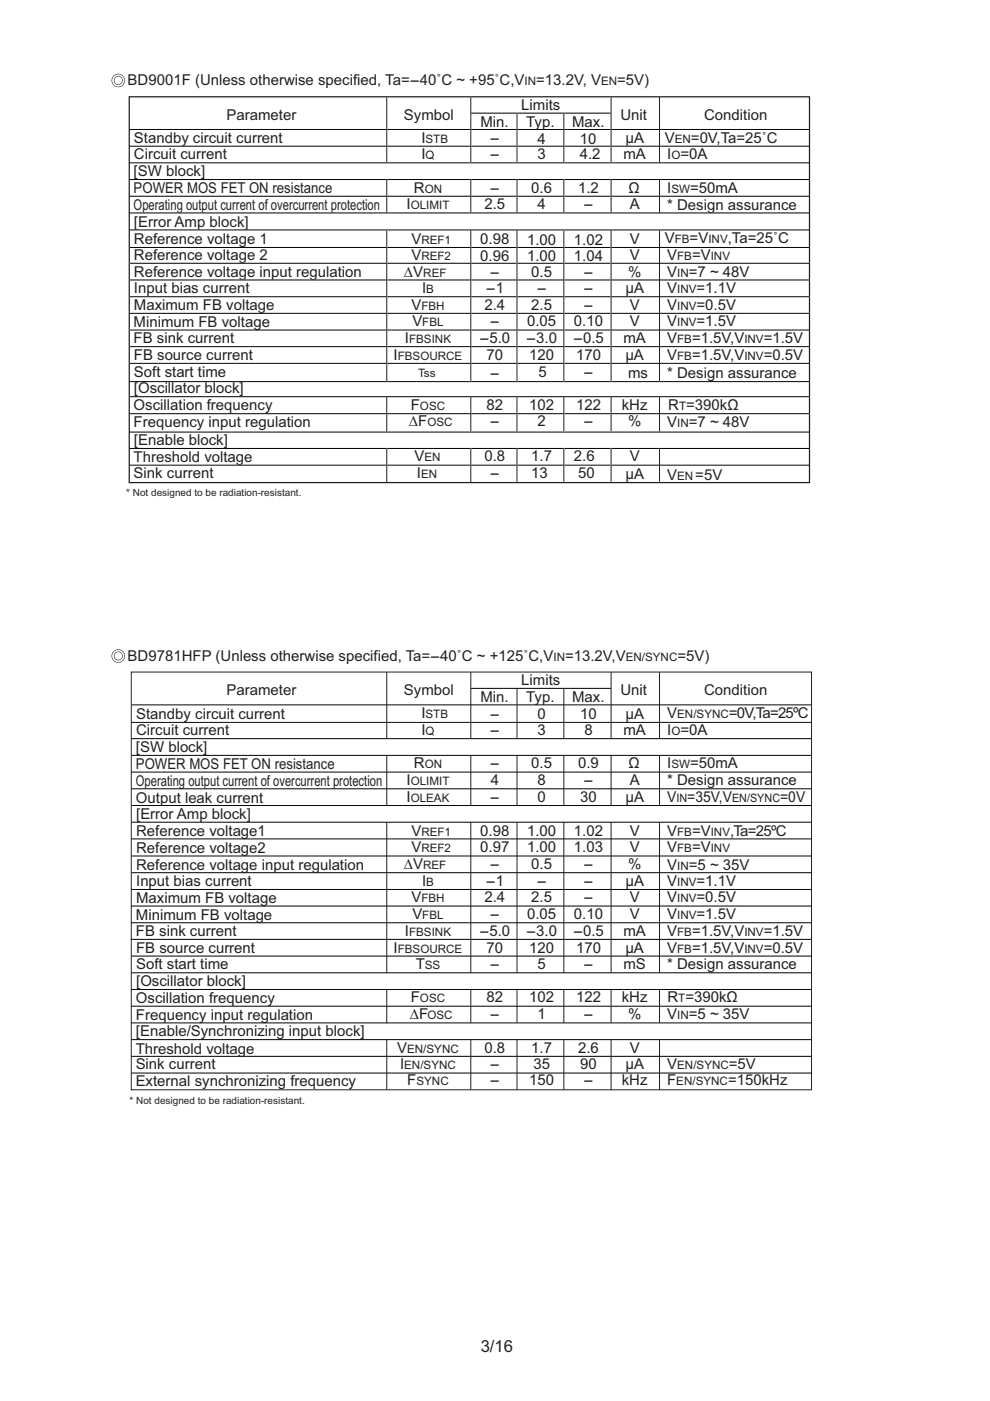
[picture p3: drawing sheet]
<svg xmlns="http://www.w3.org/2000/svg" width="210mm" height="297mm" viewBox="0 0 210 297" stroke-linecap="round" stroke-linejoin="round" font-family="sans-serif">
<g fill="none" stroke="#000" stroke-width=".21">
<path d="M27.8 156.6h144.3M27.8 153.2h144.3M27.9 149.4h144.2M99.9 145.9h29.7M27.8 163.7h144.3M27.8 167.2h144.3M27.9 174.3h144.2M27.9 160.2h144.2M27.9 170.8h144.3M27.9 177.9h144.3M27.8 199.2h144.4M27.8 192.1h144.3"/>
<path d="M27.8 195.6h144.2M27.9 188.6h144.2M27.9 181.5h144.3M27.9 185h144.2M27.8 213.3h144.3M27.8 209.8h144.2M27.8 216.9h144.3M27.9 202.7h144.2M27.9 206.3h144.2M27.9 224h144.3M27.9 220.4h144.3M27.9 227.5h144.3"/>
</g>
<g fill="none" stroke="#231f20" stroke-width=".21">
<path d="M27.8 142.5h144.3v88.6h-144.3zM82 142.5v14.1M99.9 142.5v14.1M109.7 146v10.6M119.6 145.9v10.7M129.6 142.5v14.1M139.9 142.5v14.1M82 160.1v10.7M82 174.4v31.9M99.9 160.1v10.6M99.9 174.3v32M109.7 160.2v10.6"/>
<path d="M109.7 174.3v32M119.6 160.1v10.7M119.6 174.3v32M129.6 160.1v10.7M129.6 174.3v32M139.9 160.2v10.6M139.9 174.3v32M82 209.8v7.1M99.9 209.8v7.1M109.7 209.8v7.1M119.6 209.8v7.1M129.6 209.8v7"/>
<path d="M139.9 209.8v7M82 220.5v10.5M99.9 220.4v10.6M109.7 220.4v10.7M119.6 220.4v10.7M129.6 220.4v10.7M139.9 220.4v10.7"/>
</g>
<path d="M27.5 95.1h144.1z" fill="#fff"/>
<path d="M27.5 95.1h144.1" fill="none" stroke="#000" stroke-width=".21"/>
<path d="M27.5 91.6h144.1z" fill="#fff"/>
<path d="M27.5 91.6h144.1" fill="none" stroke="#000" stroke-width=".21"/>
<path d="M27.4 98.6h144.3z" fill="#fff"/>
<path d="M27.4 98.6h144.3" fill="none" stroke="#000" stroke-width=".21"/>
<path d="M27.4 80.9h144.4z" fill="#fff"/>
<path d="M27.4 80.9h144.4" fill="none" stroke="#000" stroke-width=".21"/>
<path d="M27.5 27.5h144.1z" fill="#fff"/>
<path d="M27.5 27.5h144.1" fill="none" stroke="#000" stroke-width=".21"/>
<path d="M27.4 34.5h144.3z" fill="#fff"/>
<path d="M27.4 34.5h144.3" fill="none" stroke="#000" stroke-width=".21"/>
<path d="M27.4 31h144.3z" fill="#fff"/>
<path d="M27.4 31h144.3" fill="none" stroke="#000" stroke-width=".21"/>
<path d="M27.5 38.1h144.2z" fill="#fff"/>
<path d="M27.5 38.1h144.2" fill="none" stroke="#000" stroke-width=".21"/>
<path d="M27.4 41.6h144.3z" fill="#fff"/>
<path d="M27.4 41.6h144.3" fill="none" stroke="#000" stroke-width=".21"/>
<path d="M27.5 45.2h144.1z" fill="#fff"/>
<path d="M27.5 45.2h144.1" fill="none" stroke="#000" stroke-width=".21"/>
<path d="M27.4 48.8h144.2z" fill="#fff"/>
<path d="M27.4 48.8h144.2" fill="none" stroke="#000" stroke-width=".21"/>
<path d="M27.4 20.5h144.3v81.8h-144.3z" fill="none" stroke="#231f20" stroke-width=".26"/>
<path d="M27.5 55.8h144.3z" fill="#fff"/>
<path d="M27.5 55.8h144.3" fill="none" stroke="#000" stroke-width=".21"/>
<path d="M27.5 52.5h144.3z" fill="#fff"/>
<path d="M27.5 52.5h144.3" fill="none" stroke="#000" stroke-width=".21"/>
<path d="M27.5 59.4h144.2z" fill="#fff"/>
<path d="M27.5 59.4h144.2" fill="none" stroke="#000" stroke-width=".21"/>
<path d="M27.4 62.9h144.3z" fill="#fff"/>
<path d="M27.4 62.9h144.3" fill="none" stroke="#000" stroke-width=".21"/>
<path d="M27.4 66.4h144.3z" fill="#fff"/>
<path d="M27.4 66.4h144.3" fill="none" stroke="#000" stroke-width=".21"/>
<path d="M27.4 70h144.2z" fill="#fff"/>
<path d="M27.4 70h144.2" fill="none" stroke="#000" stroke-width=".21"/>
<path d="M27.4 73.5h144.3z" fill="#fff"/>
<path d="M27.4 73.5h144.3" fill="none" stroke="#000" stroke-width=".21"/>
<path d="M27.5 77h144.1z" fill="#fff"/>
<path d="M27.5 77h144.1" fill="none" stroke="#000" stroke-width=".21"/>
<path d="M27.4 84.1h144.3z" fill="#fff"/>
<path d="M27.4 84.1h144.3" fill="none" stroke="#000" stroke-width=".21"/>
<path d="M27.4 87.7h144.3z" fill="#fff"/>
<path d="M27.4 87.7h144.3" fill="none" stroke="#000" stroke-width=".21"/>
<path d="M82 95v7.2z" fill="#fff"/>
<path d="M82 95v7.2" fill="none" stroke="#231f20" stroke-width=".21"/>
<path d="M82 20.5v7z" fill="#fff"/>
<path d="M82 20.5v7" fill="none" stroke="#231f20" stroke-width=".21"/>
<path d="M82 27.5v7z" fill="#fff"/>
<path d="M82 27.5v7" fill="none" stroke="#231f20" stroke-width=".21"/>
<path d="M82 84.1v7.5z" fill="#fff"/>
<path d="M82 84.1v7.5" fill="none" stroke="#231f20" stroke-width=".21"/>
<path d="M82 38v7.2z" fill="#fff"/>
<path d="M82 38v7.2" fill="none" stroke="#231f20" stroke-width=".21"/>
<path d="M82 48.8v32.1z" fill="#fff"/>
<path d="M82 48.8v32.1" fill="none" stroke="#231f20" stroke-width=".21"/>
<path d="M139.9 95.1v7z" fill="#fff"/>
<path d="M139.9 95.1v7" fill="none" stroke="#231f20" stroke-width=".21"/>
<path d="M139.9 20.6v13.9z" fill="#fff"/>
<path d="M139.9 20.6v13.9" fill="none" stroke="#231f20" stroke-width=".21"/>
<path d="M139.9 84.1v7.4z" fill="#fff"/>
<path d="M139.9 84.1v7.4" fill="none" stroke="#231f20" stroke-width=".21"/>
<path d="M139.9 38.1v7.1z" fill="#fff"/>
<path d="M139.9 38.1v7.1" fill="none" stroke="#231f20" stroke-width=".21"/>
<path d="M139.9 48.8v32.1z" fill="#fff"/>
<path d="M139.9 48.8v32.1" fill="none" stroke="#231f20" stroke-width=".21"/>
<path d="M99.9 95v7.2z" fill="#fff"/>
<path d="M99.9 95v7.2" fill="none" stroke="#231f20" stroke-width=".21"/>
<path d="M109.7 95.1l-.1 7.1z" fill="#fff"/>
<path d="M109.7 95.1l-.1 7.1" fill="none" stroke="#231f20" stroke-width=".21"/>
<path d="M129.6 95v7.1z" fill="#fff"/>
<path d="M129.6 95v7.1" fill="none" stroke="#231f20" stroke-width=".21"/>
<path d="M119.6 95v7.1z" fill="#fff"/>
<path d="M119.6 95v7.1" fill="none" stroke="#231f20" stroke-width=".21"/>
<path d="M99.8 24h29.8z" fill="#fff"/>
<path d="M99.8 24h29.8" fill="none" stroke="#000" stroke-width=".21"/>
<path d="M99.9 20.5v7z" fill="#fff"/>
<path d="M99.9 20.5v7" fill="none" stroke="#231f20" stroke-width=".21"/>
<path d="M109.7 24v3.4z" fill="#fff"/>
<path d="M109.7 24v3.4" fill="none" stroke="#231f20" stroke-width=".21"/>
<path d="M129.6 20.5v14.1z" fill="#fff"/>
<path d="M129.6 20.5v14.1" fill="none" stroke="#231f20" stroke-width=".21"/>
<path d="M119.6 24v3.4z" fill="#fff"/>
<path d="M119.6 24v3.4" fill="none" stroke="#231f20" stroke-width=".21"/>
<path d="M99.9 27.5v7z" fill="#fff"/>
<path d="M99.9 27.5v7" fill="none" stroke="#231f20" stroke-width=".21"/>
<path d="M109.7 27.5v7z" fill="#fff"/>
<path d="M109.7 27.5v7" fill="none" stroke="#231f20" stroke-width=".21"/>
<path d="M119.6 27.5v7z" fill="#fff"/>
<path d="M119.6 27.5v7" fill="none" stroke="#231f20" stroke-width=".21"/>
<path d="M99.9 84.1v7.4z" fill="#fff"/>
<path d="M99.9 84.1v7.4" fill="none" stroke="#231f20" stroke-width=".21"/>
<path d="M109.6 84.1v7.4z" fill="#fff"/>
<path d="M109.6 84.1v7.4" fill="none" stroke="#231f20" stroke-width=".21"/>
<path d="M129.6 84.1v7.4z" fill="#fff"/>
<path d="M129.6 84.1v7.4" fill="none" stroke="#231f20" stroke-width=".21"/>
<path d="M119.6 84.1v7.4z" fill="#fff"/>
<path d="M119.6 84.1v7.4" fill="none" stroke="#231f20" stroke-width=".21"/>
<path d="M99.9 38v7.2z" fill="#fff"/>
<path d="M99.9 38v7.2" fill="none" stroke="#231f20" stroke-width=".21"/>
<path d="M109.7 38.1v7.1z" fill="#fff"/>
<path d="M109.7 38.1v7.1" fill="none" stroke="#231f20" stroke-width=".21"/>
<path d="M129.6 38v7.2z" fill="#fff"/>
<path d="M129.6 38v7.2" fill="none" stroke="#231f20" stroke-width=".21"/>
<path d="M119.6 38v7.2z" fill="#fff"/>
<path d="M119.6 38v7.2" fill="none" stroke="#231f20" stroke-width=".21"/>
<path d="M99.9 48.7v32.2z" fill="#fff"/>
<path d="M99.9 48.7v32.2" fill="none" stroke="#231f20" stroke-width=".21"/>
<path d="M109.7 48.7l-.1 32.3z" fill="#fff"/>
<path d="M109.7 48.7l-.1 32.3" fill="none" stroke="#231f20" stroke-width=".21"/>
<path d="M129.6 48.7v32.2z" fill="#fff"/>
<path d="M129.6 48.7v32.2" fill="none" stroke="#231f20" stroke-width=".21"/>
<path d="M119.6 48.8v32.1z" fill="#fff"/>
<path d="M119.6 48.8v32.1" fill="none" stroke="#231f20" stroke-width=".21"/>
<g fill="#231f20">
<path d="M24.3 17.1a.83 .83 0 0 0 1.6 0 .83 .83 0 0 0-1.6 0zM24.1 17.1a.95 .95 0 0 1 1.9 0 .95 .95 0 0 1-1.9 0zM23.8 17.1a1.31 1.31 0 0 0 2.6 0 1.31 1.31 0 0 0-2.6 0zM23.7 17.1a1.42 1.42 0 0 1 2.8 0 1.42 1.42 0 0 1-2.8 0z"/>
<path d="M24.3 139.1a.83 .83 0 0 0 1.6 0 .83 .83 0 0 0-1.6 0zM24.1 139.1a.95 .95 0 0 1 1.9 0 .95 .95 0 0 1-1.9 0zM23.8 139.1a1.31 1.31 0 0 0 2.6 0 1.31 1.31 0 0 0-2.6 0zM23.7 139.1a1.42 1.42 0 0 1 2.8 0 1.42 1.42 0 0 1-2.8 0z"/>
</g>
<text font-size="3.5" fill="#231f20" x="102" y="286.7">3/16</text>
<g font-size="3.2" fill="#231f20">
<text x="27.1" y="18">BD9001F (Unless otherwise specified, Ta=-40˚C ~ +95˚C,V</text>
<text x="110.6" y="23.3">Limits</text>
<text x="113.7" y="18">=13.2V, V</text>
<text x="130.9" y="18">=5V)</text>
<text x="48.1" y="25.4">Parameter</text>
<text x="85.7" y="25.4">Symbol</text>
<text x="101.9" y="26.9">Min.</text>
<text x="111.6" y="26.9">Typ.</text>
<text x="121.3" y="26.9">Max.</text>
<text x="131.6" y="25.4">Unit</text>
<text x="149.4" y="25.4">Condition</text>
<text x="28.4" y="33.8">Circuit current</text>
<text x="28.4" y="30.2">Standby circuit current</text>
<text x="89.4" y="33.8">I</text>
<text x="89.4" y="30.3">I</text>
<text x="103.9" y="33.8">-</text>
<text x="103.9" y="30.2">-</text>
<text x="114" y="33.8">3</text>
<text x="114" y="30.4">4</text>
<text x="123" y="33.8">4.2</text>
<text x="123" y="30.4">10</text>
<text x="132.2" y="33.8">mA</text>
<text x="132.6" y="30.3">μA</text>
<text x="141" y="30.4">V</text>
<text x="141.5" y="33.8">I =0A</text>
<text x="146.5" y="30.4">=0V,Ta=25˚C</text>
<text x="28.3" y="37.4">[SW block]</text>
<text x="28.3" y="40.9">POWER MOS FET ON resistance</text>
<text x="87.8" y="40.8">R</text>
<text x="103.9" y="40.8">-</text>
<text x="112.7" y="40.8">0.6</text>
<text x="122.6" y="40.8">1.2</text>
<text x="133.3" y="40.8">Ω</text>
<text x="141.5" y="40.8">I</text>
<text x="146.4" y="40.8">=50mA</text>
<text x="28.3" y="44.4">Operating output current of overcurrent protection</text>
<text x="86.2" y="44.3">I</text>
<text x="102.8" y="44.3">2.5</text>
<text x="114" y="44.3">4</text>
<text x="123.8" y="44.3">-</text>
<text x="133.6" y="44.3">A</text>
<text x="141.5" y="44.4">* Design assurance</text>
<text x="28.4" y="51.8">Reference voltage 1</text>
<text x="28.4" y="48.1">[Error Amp block]</text>
<text x="87.3" y="51.7">V</text>
<text x="101.9" y="51.8">0.98</text>
<text x="111.8" y="51.9">1.00</text>
<text x="121.7" y="51.9">1.02</text>
<text x="133.6" y="51.6">V</text>
<text x="141" y="51.6">V</text>
<text x="146.3" y="51.6">=V</text>
<text x="154.4" y="51.6">,Ta=25˚C</text>
<text x="28.4" y="55">Reference voltage 2</text>
<text x="28.4" y="58.7">Reference voltage input regulation</text>
<text x="85.7" y="58.7">∆V</text>
<text x="87.3" y="55">V</text>
<text x="101.9" y="55.4">0.96</text>
<text x="103.9" y="58.7">-</text>
<text x="111.8" y="55.4">1.00</text>
<text x="112.7" y="58.7">0.5</text>
<text x="121.7" y="55.4">1.04</text>
<text x="123.8" y="58.7">-</text>
<text x="133.2" y="58.6">%</text>
<text x="133.6" y="55">V</text>
<text x="141.5" y="55">V</text>
<text x="141.5" y="58.7">V</text>
<text x="146.1" y="58.7">=7 ~ 48V</text>
<text x="146.8" y="55">=V</text>
<text x="28.4" y="62.2">Input bias current</text>
<text x="28.4" y="65.7">Maximum FB voltage</text>
<text x="87.3" y="65.7">V</text>
<text x="89.5" y="62.2">I</text>
<text x="102.8" y="65.7">2.4</text>
<text x="103" y="62.2">-1</text>
<text x="112.7" y="65.7">2.5</text>
<text x="113.8" y="62.2">-</text>
<text x="123.8" y="62.2">-</text>
<text x="123.8" y="65.7">-</text>
<text x="132.6" y="62.2">μA</text>
<text x="133.6" y="65.7">V</text>
<text x="141.5" y="65.7">V</text>
<text x="141.5" y="62.2">V</text>
<text x="147.7" y="62.2">=1.1V</text>
<text x="147.7" y="65.7">=0.5V</text>
<text x="28.3" y="69.3">Minimum FB voltage</text>
<text x="87.5" y="69.2">V</text>
<text x="103.9" y="69.2">-</text>
<text x="111.8" y="69.2">0.05</text>
<text x="121.7" y="69.2">0.10</text>
<text x="133.6" y="69.2">V</text>
<text x="141.5" y="69.2">V</text>
<text x="147.7" y="69.2">=1.5V</text>
<text x="28.3" y="72.8">FB sink current</text>
<text x="28.4" y="76.3">FB source current</text>
<text x="83.5" y="76.3">I</text>
<text x="85.9" y="72.7">I</text>
<text x="101.7" y="72.7">-5.0</text>
<text x="103.2" y="76.3">70</text>
<text x="111.6" y="72.7">-3.0</text>
<text x="112.3" y="76.3">120</text>
<text x="121.6" y="72.7">-0.5</text>
<text x="122.2" y="76.3">170</text>
<text x="132.2" y="72.7">mA</text>
<text x="132.6" y="76.3">μA</text>
<text x="141.5" y="76.4">V</text>
<text x="141.5" y="72.7">V</text>
<text x="146.8" y="72.7">=1.5V,V</text>
<text x="146.8" y="76.4">=1.5V,V</text>
<text x="162" y="72.7">=1.5V</text>
<text x="162" y="76.4">=0.5V</text>
<text x="28.4" y="79.8">Soft start time</text>
<text x="28.4" y="83.4">[Oscillator block]</text>
<text x="103.9" y="80.1">-</text>
<text x="114.3" y="80">5</text>
<text x="123.8" y="79.9">-</text>
<text x="133.2" y="80.1">ms</text>
<text x="141.5" y="80.2">* Design assurance</text>
<text x="28.3" y="87">Oscillation frequency</text>
<text x="87.1" y="86.9">F</text>
<text x="103.2" y="86.9">82</text>
<text x="112.3" y="86.9">102</text>
<text x="122.2" y="86.9">122</text>
<text x="131.9" y="86.9">kHz</text>
<text x="141.8" y="86.9">R =390kΩ</text>
<text x="28.3" y="90.5">Frequency input regulation</text>
<text x="28.4" y="94.3">[Enable block]</text>
<text x="86.7" y="90.4">∆F</text>
<text x="103.9" y="90.4">-</text>
<text x="114" y="90.4">2</text>
<text x="123.8" y="90.4">-</text>
<text x="133.2" y="90.4">%</text>
<text x="141.5" y="90.5">V</text>
<text x="146.1" y="90.5">=7 ~ 48V</text>
<text x="28.3" y="97.9">Threshold voltage</text>
<text x="28.3" y="101.4">Sink current</text>
<text x="87.9" y="97.8">V</text>
<text x="88.4" y="101.3">I</text>
<text x="102.8" y="97.8">0.8</text>
<text x="103.9" y="101.4">-</text>
<text x="112.7" y="97.8">1.7</text>
<text x="112.7" y="101.3">13</text>
<text x="121.7" y="97.8">2.6</text>
<text x="122.6" y="101.3">50</text>
<text x="132.6" y="101.6">μA</text>
<text x="133.6" y="97.8">V</text>
<text x="141.5" y="101.7">V</text>
<text x="147.5" y="101.7">=5V</text>
<text x="27.1" y="140.1">BD9781HFP (Unless otherwise specified, Ta=-40˚C ~ +125˚C,V</text>
<text x="119.9" y="140.1">=13.2V,V</text>
<text x="143.7" y="140.1">=5V)</text>
<text x="48.1" y="147.3">Parameter</text>
<text x="85.7" y="147.3">Symbol</text>
<text x="101.9" y="148.8">Min.</text>
<text x="110.6" y="145.3">Limits</text>
<text x="111.6" y="148.8">Typ.</text>
<text x="121.3" y="148.8">Max.</text>
<text x="131.6" y="147.3">Unit</text>
<text x="149.4" y="147.3">Condition</text>
<text x="28.9" y="155.9">Circuit current</text>
<text x="28.9" y="152.5">Standby circuit current</text>
<text x="89.4" y="155.8">I</text>
<text x="89.4" y="152.2">I</text>
<text x="103.9" y="155.9">-</text>
<text x="103.9" y="152.5">-</text>
<text x="114" y="152.5">0</text>
<text x="114" y="155.9">3</text>
<text x="123.1" y="152.5">10</text>
<text x="124" y="155.8">8</text>
<text x="132.2" y="155.9">mA</text>
<text x="132.6" y="152.5">μA</text>
<text x="141.5" y="155.8">I =0A</text>
<text x="141.5" y="152.3">V</text>
<text x="154.6" y="152.3">=0V,Ta=25ºC</text>
<text x="28.8" y="159.5">[SW block]</text>
<text x="28.8" y="166.6">Operating output current of overcurrent protection</text>
<text x="28.8" y="163.1">POWER MOS FET ON resistance</text>
<text x="86.2" y="166.4">I</text>
<text x="87.8" y="162.9">R</text>
<text x="103.9" y="162.9">-</text>
<text x="104.1" y="166.4">4</text>
<text x="112.7" y="162.9">0.5</text>
<text x="114" y="166.4">8</text>
<text x="122.6" y="162.9">0.9</text>
<text x="123.8" y="166.4">-</text>
<text x="133.3" y="162.9">Ω</text>
<text x="133.6" y="166.4">A</text>
<text x="141.5" y="166.5">* Design assurance</text>
<text x="141.5" y="162.9">I</text>
<text x="146.4" y="162.9">=50mA</text>
<text x="28.8" y="170.2">Output leak current</text>
<text x="28.9" y="173.7">[Error Amp block]</text>
<text x="86.2" y="170.1">I</text>
<text x="103.9" y="170.1">-</text>
<text x="114" y="170.1">0</text>
<text x="123.1" y="170.1">30</text>
<text x="132.6" y="170.1">μA</text>
<text x="141.5" y="170.1">V</text>
<text x="145.8" y="170.1">=35V,V</text>
<text x="165.5" y="170.1">=0V</text>
<text x="28.9" y="177.1">Reference voltage1</text>
<text x="87.3" y="177.2">V</text>
<text x="101.9" y="177.2">0.98</text>
<text x="111.8" y="177.2">1.00</text>
<text x="121.7" y="177.2">1.02</text>
<text x="133.6" y="177.3">V</text>
<text x="141.5" y="177.3">V</text>
<text x="146.8" y="177.2">=V</text>
<text x="154.9" y="177.2">,Ta=25ºC</text>
<text x="28.9" y="180.8">Reference voltage2</text>
<text x="28.9" y="184.4">Reference voltage input regulation</text>
<text x="85.7" y="184.3">∆V</text>
<text x="87.3" y="180.7">V</text>
<text x="101.9" y="180.7">0.97</text>
<text x="103.9" y="184.3">-</text>
<text x="111.8" y="180.7">1.00</text>
<text x="112.7" y="184.3">0.5</text>
<text x="121.7" y="180.7">1.03</text>
<text x="123.8" y="184.3">-</text>
<text x="133.2" y="184.3">%</text>
<text x="133.6" y="180.7">V</text>
<text x="141.5" y="184.4">V</text>
<text x="141.5" y="180.7">V</text>
<text x="146.1" y="184.4">=5 ~ 35V</text>
<text x="146.8" y="180.7">=V</text>
<text x="28.9" y="187.9">Input bias current</text>
<text x="28.9" y="191.4">Maximum FB voltage</text>
<text x="87.3" y="191.3">V</text>
<text x="89.5" y="187.9">I</text>
<text x="102.8" y="191.3">2.4</text>
<text x="103" y="187.9">-1</text>
<text x="112.7" y="191.3">2.5</text>
<text x="113.8" y="187.9">-</text>
<text x="123.8" y="187.9">-</text>
<text x="123.8" y="191.3">-</text>
<text x="132.6" y="187.9">μA</text>
<text x="133.6" y="191.3">V</text>
<text x="141.5" y="191.3">V</text>
<text x="141.5" y="187.9">V</text>
<text x="147.7" y="187.9">=1.1V</text>
<text x="147.7" y="191.3">=0.5V</text>
<text x="28.8" y="195">Minimum FB voltage</text>
<text x="87.5" y="194.8">V</text>
<text x="103.9" y="194.8">-</text>
<text x="111.8" y="194.8">0.05</text>
<text x="121.7" y="194.8">0.10</text>
<text x="133.6" y="194.8">V</text>
<text x="141.5" y="194.8">V</text>
<text x="147.7" y="194.8">=1.5V</text>
<text x="28.8" y="198.5">FB sink current</text>
<text x="28.9" y="202.1">FB source current</text>
<text x="83.5" y="202">I</text>
<text x="85.9" y="198.4">I</text>
<text x="101.7" y="198.4">-5.0</text>
<text x="103.2" y="202">70</text>
<text x="111.6" y="198.4">-3.0</text>
<text x="112.3" y="202">120</text>
<text x="121.6" y="198.4">-0.5</text>
<text x="122.2" y="202">170</text>
<text x="132.2" y="198.4">mA</text>
<text x="132.6" y="202">μA</text>
<text x="141.5" y="198.4">V</text>
<text x="141.5" y="202">V</text>
<text x="146.8" y="198.4">=1.5V,V</text>
<text x="146.8" y="202">=1.5V,V</text>
<text x="162" y="198.4">=1.5V</text>
<text x="162" y="202">=0.5V</text>
<text x="28.9" y="205.5">Soft start time</text>
<text x="28.9" y="209.1">[Oscillator block]</text>
<text x="88.2" y="205.4">T</text>
<text x="103.9" y="205.4">-</text>
<text x="114" y="205.4">5</text>
<text x="123.8" y="205.4">-</text>
<text x="132.2" y="205.4">mS</text>
<text x="141.5" y="205.5">* Design assurance</text>
<text x="28.8" y="212.7">Oscillation frequency</text>
<text x="87.1" y="212.5">F</text>
<text x="103.2" y="212.5">82</text>
<text x="112.3" y="212.5">102</text>
<text x="122.2" y="212.5">122</text>
<text x="131.9" y="212.5">kHz</text>
<text x="141.6" y="212.5">R =390kΩ</text>
<text x="28.8" y="219.7">[Enable/Synchronizing input block]</text>
<text x="28.8" y="216.2">Frequency input regulation</text>
<text x="86.9" y="216">∆F</text>
<text x="103.9" y="216">-</text>
<text x="114" y="216">1</text>
<text x="123.8" y="216">-</text>
<text x="133.2" y="216">%</text>
<text x="141.5" y="216.1">V</text>
<text x="146.1" y="216.1">=5 ~ 35V</text>
<text x="28.8" y="223.4">Threshold voltage</text>
<text x="28.8" y="226.7">Sink current</text>
<text x="84.2" y="223.2">V</text>
<text x="84.9" y="226.6">I</text>
<text x="102.8" y="223.2">0.8</text>
<text x="103.9" y="226.6">-</text>
<text x="112.7" y="223.2">1.7</text>
<text x="113.1" y="226.6">35</text>
<text x="122.6" y="223.2">2.6</text>
<text x="123.1" y="226.6">90</text>
<text x="132.6" y="226.6">μA</text>
<text x="133.6" y="223.2">V</text>
<text x="141.5" y="226.7">V</text>
<text x="154.6" y="226.6">=5V</text>
<text x="28.8" y="230.2">External synchronizing frequency</text>
<text x="86.4" y="230.1">F</text>
<text x="103.9" y="230.1">-</text>
<text x="112.3" y="230.1">150</text>
<text x="123.8" y="230.1">-</text>
<text x="131.9" y="230.1">kHz</text>
<text x="141.5" y="230.1">F</text>
<text x="154.4" y="230.1">=150kHz</text>
</g>
<g font-size="2.5" fill="#231f20">
<text x="111.3" y="18">IN</text>
<text x="127.5" y="18">EN</text>
<text x="90.3" y="33.8">Q</text>
<text x="90.3" y="30.3">STB</text>
<text x="142.4" y="33.8">O</text>
<text x="143.1" y="30.4">EN</text>
<text x="90.1" y="40.8">ON</text>
<text x="142.4" y="40.8">SW</text>
<text x="87.1" y="44.3">OLIMIT</text>
<text x="89.4" y="51.7">REF1</text>
<text x="143.1" y="51.6">FB</text>
<text x="150.2" y="51.6">INV</text>
<text x="89.4" y="55">REF2</text>
<text x="89.8" y="58.7">REF</text>
<text x="143.6" y="55">FB</text>
<text x="143.6" y="58.7">IN</text>
<text x="150.8" y="55">INV</text>
<text x="89.4" y="65.7">FBH</text>
<text x="90.4" y="62.2">B</text>
<text x="143.6" y="62.2">INV</text>
<text x="143.6" y="65.7">INV</text>
<text x="89.6" y="69.2">FBL</text>
<text x="143.6" y="69.2">INV</text>
<text x="84.4" y="76.3">FBSOURCE</text>
<text x="86.8" y="72.7">FBSINK</text>
<text x="143.6" y="72.7">FB</text>
<text x="143.6" y="76.4">FB</text>
<text x="157.9" y="72.7">INV</text>
<text x="157.9" y="76.4">INV</text>
<text x="88.7" y="79.9">Tss</text>
<text x="89.1" y="86.9">OSC</text>
<text x="144" y="86.9">T</text>
<text x="90.7" y="90.4">OSC</text>
<text x="143.6" y="90.5">IN</text>
<text x="89.3" y="101.3">EN</text>
<text x="90" y="97.8">EN</text>
<text x="143.6" y="101.7">EN</text>
<text x="117.4" y="140.1">IN</text>
<text x="132.7" y="140.1">EN/SYNC</text>
<text x="90.3" y="155.8">Q</text>
<text x="90.3" y="152.2">STB</text>
<text x="142.4" y="155.8">O</text>
<text x="143.6" y="152.3">EN/SYNC</text>
<text x="87.1" y="166.4">OLIMIT</text>
<text x="90.1" y="162.9">ON</text>
<text x="142.4" y="162.9">SW</text>
<text x="87.1" y="170.1">OLEAK</text>
<text x="143.5" y="170.1">IN</text>
<text x="155.3" y="170.1">EN/SYNC</text>
<text x="89.4" y="177.2">REF1</text>
<text x="143.6" y="177.2">FB</text>
<text x="150.8" y="177.2">INV</text>
<text x="89.4" y="180.7">REF2</text>
<text x="89.7" y="184.3">REF</text>
<text x="143.6" y="180.7">FB</text>
<text x="143.6" y="184.4">IN</text>
<text x="150.8" y="180.7">INV</text>
<text x="89.4" y="191.3">FBH</text>
<text x="90.4" y="187.9">B</text>
<text x="143.6" y="187.9">INV</text>
<text x="143.6" y="191.3">INV</text>
<text x="89.6" y="194.8">FBL</text>
<text x="143.6" y="194.8">INV</text>
<text x="84.4" y="202">FBSOURCE</text>
<text x="86.8" y="198.4">FBSINK</text>
<text x="143.6" y="198.4">FB</text>
<text x="143.6" y="202">FB</text>
<text x="157.9" y="198.4">INV</text>
<text x="157.9" y="202">INV</text>
<text x="90.1" y="205.4">SS</text>
<text x="89.1" y="212.5">OSC</text>
<text x="143.9" y="212.5">T</text>
<text x="90.7" y="216">OSC</text>
<text x="143.6" y="216.1">IN</text>
<text x="85.7" y="226.6">EN/SYNC</text>
<text x="86.4" y="223.2">EN/SYNC</text>
<text x="143.6" y="226.6">EN/SYNC</text>
<text x="88.3" y="230.1">SYNC</text>
<text x="143.4" y="230.1">EN/SYNC</text>
</g>
<g font-size="2.1" fill="#231f20">
<text x="26.8" y="105.1">* Not designed to be radiation-resistant.</text>
<text x="27.5" y="234.1">* Not designed to be radiation-resistant.</text>
</g>
</svg>
